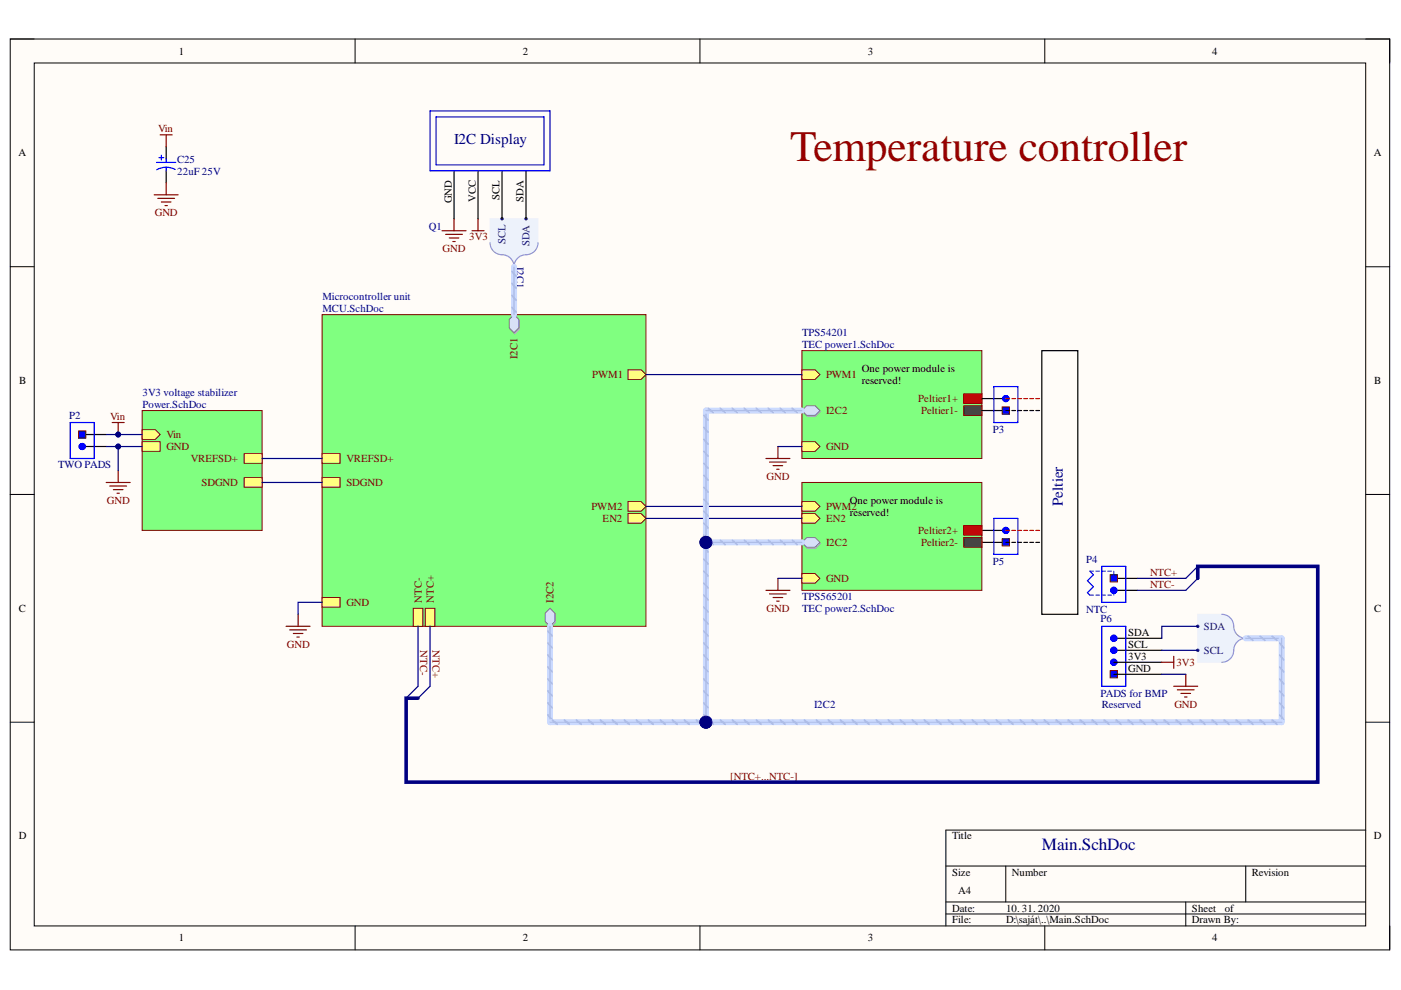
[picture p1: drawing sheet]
<svg xmlns="http://www.w3.org/2000/svg" width="297mm" height="210mm" viewBox="0 0 297 210" stroke-linecap="round" stroke-linejoin="round" font-family="sans-serif">
<path d="M2.2 8.3h292.4v193.1h-292.4z" fill-rule="evenodd" fill="#fffcf8"/>
<path d="M2.2 8.3h292.4v193.1h-292.4z" fill="none" stroke="#000" stroke-width=".21"/>
<path d="M7.3 13.4h282.3v182.9h-282.3z" fill-rule="evenodd" fill="#fffcf8"/>
<g fill="none" stroke="#000" stroke-width=".21">
<path d="M2.2 8.3h5.1M7.3 13.4h282.3v182.9h-282.3zM75.3 8.3v5M148.4 8.3v5M221.5 8.3v5.1M289.6 8.3h5v5.1M2.2 56.6h5.1M289.6 56.6h5M2.2 104.8h5.1M289.6 104.8h5M2.2 153.1h5.1M289.6 153.1h5"/>
<path d="M289.6 176h-89.1v20.3M75.3 196.3v5.1M148.4 196.3v5.1M200.5 183.6h89.1M200.5 191.2h89.1M200.5 193.8h89.1M213.3 183.6v7.6M221.5 196.3v5.1M251.4 191.2v5.1M264.1 183.6v7.6M294.6 196.3v5.1"/>
</g>
<path d="M30.1 87h25.5v25.5h-25.5z" fill-rule="evenodd" fill="#80ff80"/>
<path d="M30.1 87h25.5v25.5h-25.5z" fill="none" stroke="#800000" stroke-width=".21"/>
<path d="M30.1 91.1h2.8l1.1 1-1.1 1h-2.8z" fill-rule="evenodd" fill="#ffff80"/>
<path d="M30.1 91.1h2.8l1.1 1-1.1 1h-2.8z" fill="none" stroke="#800000" stroke-width=".21"/>
<path d="M51.8 96.2h3.8v2h-3.8z" fill-rule="evenodd" fill="#ffff80"/>
<path d="M51.8 96.2h3.8v2h-3.8z" fill="none" stroke="#800000" stroke-width=".21"/>
<path d="M51.8 101.3h3.8v2h-3.8z" fill-rule="evenodd" fill="#ffff80"/>
<path d="M51.8 101.3h3.8v2h-3.8z" fill="none" stroke="#800000" stroke-width=".21"/>
<path d="M30.1 93.7h3.9v2h-3.9z" fill-rule="evenodd" fill="#ffff80"/>
<path d="M30.1 93.7h3.9v2h-3.9z" fill="none" stroke="#800000" stroke-width=".21"/>
<path d="M68.3 66.7h68.7v66.1h-68.7z" fill-rule="evenodd" fill="#80ff80"/>
<path d="M68.3 66.7h68.7v66.1h-68.7z" fill="none" stroke="#800000" stroke-width=".21"/>
<path d="M109.1 67l1 1v1.8l-1 1-1-1v-1.8z" fill-rule="evenodd" fill="#bac0ca"/>
<path d="M109.1 67l1 1v1.8l-1 1-1-1v-1.8z" fill="none" stroke="#a6acb6" stroke-width=".21"/>
<path d="M109 66.7l1 1v1.8l-1 1-1-1v-1.8z" fill-rule="evenodd" fill="#d5e4ff"/>
<path d="M109 66.7l1 1v1.8l-1 1-1-1v-1.8z" fill="none" stroke="#71809b" stroke-width=".21"/>
<path d="M133.1 78.4h2.8l1.1 1-1.1 1h-2.8z" fill-rule="evenodd" fill="#ffff80"/>
<path d="M133.1 78.4h2.8l1.1 1-1.1 1h-2.8z" fill="none" stroke="#800000" stroke-width=".21"/>
<path d="M90.2 129h2v3.8h-2z" fill-rule="evenodd" fill="#ffff80"/>
<path d="M90.2 129h2v3.8h-2z" fill="none" stroke="#800000" stroke-width=".21"/>
<path d="M87.6 129h2.1v3.8h-2.1z" fill-rule="evenodd" fill="#ffff80"/>
<path d="M87.6 129h2.1v3.8h-2.1z" fill="none" stroke="#800000" stroke-width=".21"/>
<path d="M68.3 101.3h3.8v2h-3.8z" fill-rule="evenodd" fill="#ffff80"/>
<path d="M68.3 101.3h3.8v2h-3.8z" fill="none" stroke="#800000" stroke-width=".21"/>
<path d="M68.3 96.2h3.8v2h-3.8z" fill-rule="evenodd" fill="#ffff80"/>
<path d="M68.3 96.2h3.8v2h-3.8z" fill="none" stroke="#800000" stroke-width=".21"/>
<path d="M68.3 126.7h3.8v2h-3.8z" fill-rule="evenodd" fill="#ffff80"/>
<path d="M68.3 126.7h3.8v2h-3.8z" fill="none" stroke="#800000" stroke-width=".21"/>
<path d="M115.7 130.2l1-1 1.1 1v1.8l-1.1 1-1-1z" fill-rule="evenodd" fill="#bac0ca"/>
<path d="M115.7 130.2l1-1 1.1 1v1.8l-1.1 1-1-1z" fill="none" stroke="#a6acb6" stroke-width=".21"/>
<path d="M115.6 130l1-1 1 1v1.8l-1 1-1-1z" fill-rule="evenodd" fill="#d5e4ff"/>
<path d="M115.6 130l1-1 1 1v1.8l-1 1-1-1z" fill="none" stroke="#71809b" stroke-width=".21"/>
<path d="M133.1 106.4h2.8l1.1 1-1.1 1h-2.8z" fill-rule="evenodd" fill="#ffff80"/>
<path d="M133.1 106.4h2.8l1.1 1-1.1 1h-2.8z" fill="none" stroke="#800000" stroke-width=".21"/>
<path d="M133.1 108.9h2.8l1.1 1-1.1 1h-2.8z" fill-rule="evenodd" fill="#ffff80"/>
<path d="M133.1 108.9h2.8l1.1 1-1.1 1h-2.8z" fill="none" stroke="#800000" stroke-width=".21"/>
<path d="M170 74.3h38.2v22.9h-38.2z" fill-rule="evenodd" fill="#80ff80"/>
<path d="M170 74.3h38.2v22.9h-38.2z" fill="none" stroke="#800000" stroke-width=".21"/>
<path d="M170 78.4h2.8l1 1-1 1h-2.8z" fill-rule="evenodd" fill="#ffff80"/>
<path d="M170 78.4h2.8l1 1-1 1h-2.8z" fill="none" stroke="#800000" stroke-width=".21"/>
<path d="M204.4 83.5h3.8v2h-3.8z" fill-rule="evenodd" fill="#f00"/>
<path d="M204.4 83.5h3.8v2h-3.8z" fill="none" stroke="#800000" stroke-width=".21"/>
<path d="M204.4 86h3.8v2.1h-3.8z" fill-rule="evenodd" fill="#434343"/>
<path d="M204.4 86h3.8v2.1h-3.8z" fill="none" stroke="#800000" stroke-width=".21"/>
<path d="M170 93.7h2.8l1 1-1 1h-2.8z" fill-rule="evenodd" fill="#ffff80"/>
<path d="M170 93.7h2.8l1 1-1 1h-2.8z" fill="none" stroke="#800000" stroke-width=".21"/>
<path d="M170.1 87.3l1.1-1h1.7l1.1 1-1.1 1h-1.7z" fill-rule="evenodd" fill="#bac0ca"/>
<path d="M170.1 87.3l1.1-1h1.7l1.1 1-1.1 1h-1.7z" fill="none" stroke="#a6acb6" stroke-width=".21"/>
<path d="M170 87l1-1h1.8l1 1-1 1.1h-1.8z" fill-rule="evenodd" fill="#d5e4ff"/>
<path d="M170 87l1-1h1.8l1 1-1 1.1h-1.8z" fill="none" stroke="#71809b" stroke-width=".21"/>
<path d="M220.9 74.3h7.6v55.9h-7.6zM208.2 112.5h5.1M208.2 115h5.1" fill="none" stroke="#000" stroke-width=".25"/>
<path d="M210.7 109.9h5.1v7.6h-5.1z" fill="none" stroke="#00f" stroke-width=".25"/>
<circle cx="213.3" cy="112.5" r=".38" fill="none" stroke="#00f" stroke-width=".76"/>
<path d="M212.5 114.2h1.5v1.6h-1.5z" fill-rule="evenodd" fill="#00f"/>
<path d="M212.5 114.2h1.5v1.6h-1.5z" fill="none" stroke="#800000" stroke-width=".21"/>
<path d="M208.2 84.5h5.1M208.2 87h5.1" fill="none" stroke="#000" stroke-width=".25"/>
<path d="M210.7 82h5.1v7.6h-5.1z" fill="none" stroke="#00f" stroke-width=".25"/>
<circle cx="213.3" cy="84.5" r=".38" fill="none" stroke="#00f" stroke-width=".76"/>
<path d="M212.5 86.3h1.5v1.5h-1.5z" fill-rule="evenodd" fill="#00f"/>
<path d="M212.5 86.3h1.5v1.5h-1.5z" fill="none" stroke="#800000" stroke-width=".21"/>
<path d="M213.3 84.5h.8M214.5 84.5h.8M215.8 84.5h.8M217.1 84.5h.8M218.3 84.5h.8M219.6 84.5h.8M213.3 112.5h.8M214.5 112.5h.8M215.8 112.5h.8M217.1 112.5h.8M218.3 112.5h.8M219.6 112.5h.8" fill="none" stroke="#f00" stroke-width=".25"/>
<g fill="none" stroke="#000" stroke-width=".25">
<path d="M213.3 87h.8M214.5 87h.8M215.8 87h.8M217.1 87h.8M218.3 87h.8M219.6 87h.8M213.3 115h.8M214.5 115h.8M215.8 115h.8M217.1 115h.8M218.3 115h.8M219.6 115h.8"/>
<path d="M236.1 125.2h5.1M236.1 122.6h5.1"/>
</g>
<path d="M233.6 120.1h5.1v7.6h-5.1z" fill="none" stroke="#00f" stroke-width=".25"/>
<circle cx="236.1" cy="125.2" r=".38" fill="none" stroke="#00f" stroke-width=".76"/>
<path d="M235.4 121.9h1.5v1.5h-1.5z" fill-rule="evenodd" fill="#00f"/>
<path d="M235.4 121.9h1.5v1.5h-1.5z" fill="none" stroke="#800000" stroke-width=".21"/>
<path d="M231.1 121.1l.7 .8-1.2 1.2 1.2 1.3-1.2 1.3 .5 .5" fill="none" stroke="#00f" stroke-width=".25"/>
<path d="M231.1 126.2h.8M231.1 121.1h.8M232.3 126.2h.8M232.3 121.1h.8M233.6 126.2h.8M233.6 121.1h.8M234.9 126.2h.8M234.9 121.1h.8M236.1 121.1v1M236.1 125.2v1" fill="none" stroke="#00f" stroke-width=".21"/>
<path d="M103.9 46.4h10.2v5.1a2.63 2.63 0 0 1-3.2 2.5l-1.1 .6-.8 1.3-.9-1.3-1-.6a2.62 2.62 0 0 1-3.2-2.5z" fill-rule="evenodd" fill="#edf2fb"/>
<path d="M103.9 46.4h10.2v5.1a2.63 2.63 0 0 1-3.2 2.5l-1.1 .6-.8 1.3-.9-1.3-1-.6a2.62 2.62 0 0 1-3.2-2.5z" fill="none" stroke="#edf2fb" stroke-width=".21"/>
<path d="M103.9 51.5a2.73 2.73 0 0 0 3.1 2.6 2.54 2.54 0 0 1 2 2.5 2.73 2.73 0 0 1 3.1-2.7 2.55 2.55 0 0 0 2-2.4" fill="none" stroke="#8f9ec9" stroke-width=".25"/>
<circle cx="106.4" cy="46.4" r=".25" fill="#003a70"/>
<circle cx="106.4" cy="46.4" r=".25" fill="none" stroke="#003a70" stroke-width=".21"/>
<circle cx="111.5" cy="46.4" r=".25" fill="#003a70"/>
<circle cx="111.5" cy="46.4" r=".25" fill="none" stroke="#003a70" stroke-width=".21"/>
<path d="M236.1 135.3h10.2M236.1 137.9h10.2" fill="none" stroke="#000" stroke-width=".25"/>
<path d="M233.6 132.8h5.1v12.7h-5.1z" fill="none" stroke="#00f" stroke-width=".25"/>
<circle cx="236.1" cy="140.4" r=".38" fill="none" stroke="#00f" stroke-width=".76"/>
<path d="M235.4 142.2h1.5v1.5h-1.5z" fill-rule="evenodd" fill="#00f"/>
<path d="M235.4 142.2h1.5v1.5h-1.5z" fill="none" stroke="#800000" stroke-width=".21"/>
<path d="M236.1 140.4h10.2M236.1 143h10.2" fill="none" stroke="#000" stroke-width=".25"/>
<g fill="none" stroke="#00f" stroke-width=".76">
<circle cx="236.1" cy="137.9" r=".38"/>
<circle cx="236.1" cy="135.3" r=".38"/>
</g>
<path d="M253.9 130.2h5.1a2.62 2.62 0 0 1 2.6 3.2l.6 1.1 1.3 .8-1.3 .9-.6 1a2.62 2.62 0 0 1-2.6 3.2h-5.1z" fill-rule="evenodd" fill="#edf2fb"/>
<path d="M253.9 130.2h5.1a2.62 2.62 0 0 1 2.6 3.2l.6 1.1 1.3 .8-1.3 .9-.6 1a2.62 2.62 0 0 1-2.6 3.2h-5.1z" fill="none" stroke="#edf2fb" stroke-width=".21"/>
<path d="M259 130.2a2.73 2.73 0 0 1 2.6 3.2 2.55 2.55 0 0 0 2.5 1.9 2.73 2.73 0 0 0-2.6 3.2 2.54 2.54 0 0 1-2.5 1.9" fill="none" stroke="#8f9ec9" stroke-width=".25"/>
<circle cx="253.9" cy="132.8" r=".25" fill="#003a70"/>
<circle cx="253.9" cy="132.8" r=".25" fill="none" stroke="#003a70" stroke-width=".21"/>
<circle cx="253.9" cy="137.9" r=".25" fill="#003a70"/>
<circle cx="253.9" cy="137.9" r=".25" fill="none" stroke="#003a70" stroke-width=".21"/>
<path d="M248.9 139.1v2.6M246.3 140.4h2.6M248.9 145.5h5M249.6 146.3h3.6M250.4 147h2M251.1 147.8h.6M251.4 143v2.5" fill="none" stroke="#800000" stroke-width=".25"/>
<path d="M17.4 94.7h5.1M17.4 92.1h5.1" fill="none" stroke="#000" stroke-width=".25"/>
<path d="M14.9 89.6h5.1v7.6h-5.1z" fill="none" stroke="#00f" stroke-width=".25"/>
<circle cx="17.4" cy="94.7" r=".38" fill="none" stroke="#00f" stroke-width=".76"/>
<path d="M16.7 91.4h1.5v1.5h-1.5z" fill-rule="evenodd" fill="#00f"/>
<path d="M16.7 91.4h1.5v1.5h-1.5z" fill="none" stroke="#800000" stroke-width=".21"/>
<path d="M170 102.3h38.2v22.9h-38.2z" fill-rule="evenodd" fill="#80ff80"/>
<path d="M170 102.3h38.2v22.9h-38.2z" fill="none" stroke="#800000" stroke-width=".21"/>
<path d="M170 106.4h2.8l1 1-1 1h-2.8z" fill-rule="evenodd" fill="#ffff80"/>
<path d="M170 106.4h2.8l1 1-1 1h-2.8z" fill="none" stroke="#800000" stroke-width=".21"/>
<path d="M170 108.9h2.8l1 1-1 1h-2.8z" fill-rule="evenodd" fill="#ffff80"/>
<path d="M170 108.9h2.8l1 1-1 1h-2.8z" fill="none" stroke="#800000" stroke-width=".21"/>
<path d="M204.4 111.4h3.8v2.1h-3.8z" fill-rule="evenodd" fill="#f00"/>
<path d="M204.4 111.4h3.8v2.1h-3.8z" fill="none" stroke="#800000" stroke-width=".21"/>
<path d="M204.4 114h3.8v2h-3.8z" fill-rule="evenodd" fill="#434343"/>
<path d="M204.4 114h3.8v2h-3.8z" fill="none" stroke="#800000" stroke-width=".21"/>
<path d="M170 121.6h2.8l1 1-1 1h-2.8z" fill-rule="evenodd" fill="#ffff80"/>
<path d="M170 121.6h2.8l1 1-1 1h-2.8z" fill="none" stroke="#800000" stroke-width=".21"/>
<path d="M170.1 115.3l1.1-1.1h1.7l1.1 1.1-1.1 1h-1.7z" fill-rule="evenodd" fill="#bac0ca"/>
<path d="M170.1 115.3l1.1-1.1h1.7l1.1 1.1-1.1 1h-1.7z" fill="none" stroke="#a6acb6" stroke-width=".21"/>
<path d="M170 115l1-1h1.8l1 1-1 1h-1.8z" fill-rule="evenodd" fill="#d5e4ff"/>
<path d="M170 115l1-1h1.8l1 1-1 1h-1.8z" fill="none" stroke="#71809b" stroke-width=".21"/>
<g fill="none" stroke="#800000" stroke-width=".25">
<path d="M34 28.6h2.5M35.2 28.6v2.5M35.2 38.8v2.5M32.7 41.3h5.1M33.5 42.1h3.5M34.2 42.8h2M35 43.6h.5M93.7 48.9h5.1M94.5 49.7h3.5M95.3 50.4h2M96 51.2h.5M96.3 46.4v2.5"/>
<path d="M100.1 48.9h2.5M101.4 46.4v2.5M23.8 89.6h2.5M25.1 89.6v2.5M162.4 97.2h5.1M163.2 98h3.5M163.9 98.7h2.1M164.7 99.5h.5M164.9 94.7v2.5M60.7 132.8h5M61.4 133.6h3.6M62.2 134.3h2"/>
<path d="M63 135.1h.5M63.2 130.2v2.6M162.4 125.2h5.1M163.2 125.9h3.5M163.9 126.7h2.1M164.7 127.5h.5M164.9 122.6v2.6"/>
</g>
<path d="M253.9 120.1l-2.5 2.5M253.9 122.6l-2.5 2.6M88.6 145.5l-2.5 2.5M91.2 145.5l-2.6 2.5" fill="none" stroke="#000080" stroke-width=".25"/>
<path d="M35.2 31.1v2.6M35.2 36.2v2.6M96.3 36.2v10.2M101.4 36.2v10.2M106.4 36.2v10.2M111.5 36.2v10.2" fill="none" stroke="#000" stroke-width=".25"/>
<path d="M33.2 34.4h4.1M33.7 33.4h1M34.2 32.9v1M35.2 35.5h.8l1.1 .4M35.2 35.5h-.8l-1.2 .5M35.2 33.7v.7M35.2 35.5v.7M91.2 23.5h25.4v12.7h-25.4zM92.5 24.8h22.8v10.2h-22.8z" fill="none" stroke="#00f" stroke-width=".25"/>
<circle cx="25.1" cy="92.1" r=".51" fill="#000080"/>
<circle cx="25.1" cy="92.1" r=".51" fill="none" stroke="#000080" stroke-width=".21"/>
<path d="M25.1 99.8v2.5M22.5 102.3h5.1M23.3 103.1h3.5M24 103.8h2.1M24.8 104.6h.5" fill="none" stroke="#800000" stroke-width=".25"/>
<path d="M22.5 94.7h2.6" fill="none" stroke="#000080" stroke-width=".25"/>
<circle cx="25.1" cy="94.7" r=".51" fill="#000080"/>
<circle cx="25.1" cy="94.7" r=".51" fill="none" stroke="#000080" stroke-width=".21"/>
<path d="M22.5 92.1h7.6" fill="none" stroke="#000080" stroke-width=".25"/>
<circle cx="25.1" cy="92.1" r=".51" fill="#000080"/>
<circle cx="25.1" cy="92.1" r=".51" fill="none" stroke="#000080" stroke-width=".21"/>
<path d="M30.1 94.7h-5v5.1" fill="none" stroke="#000080" stroke-width=".25"/>
<circle cx="25.1" cy="94.7" r=".51" fill="#000080"/>
<circle cx="25.1" cy="94.7" r=".51" fill="none" stroke="#000080" stroke-width=".21"/>
<g fill="none" stroke="#000080" stroke-width=".25">
<path d="M137 79.4h33M55.6 97.2h12.7M164.9 94.7h5.1M55.6 102.3h12.7M137 109.9h33M137 107.4h33M68.3 127.7h-5.1v2.5M88.6 132.8v12.7M91.2 132.8v12.7M164.9 122.6h5.1M241.2 125.2h10.2M241.2 122.6h10.2"/>
<path d="M246.3 137.9h7.6M253.9 132.8h-7.6v2.5M246.3 143h5.1"/>
</g>
<path d="M253.9 122.6v-2.5h25.5v45.7h-193.3v-17.8h2.5" fill="none" stroke="#000080" stroke-width=".76"/>
<path d="M109 56.6v10.1M116.6 132.8v20.3h33.1" fill="none" stroke="#cbdaff" stroke-width="1.3"/>
<g fill="none" stroke="#adbce7" stroke-width=".38">
<path d="M108.5 57.6l.9 1M108.5 65.2l.9 1M108.5 62.6l.9 1.1M108.5 60.1l.9 1M116.2 138.9l.9 1M116.2 136.3l.9 1.1M116.2 133.8l.9 1M116.2 151.6l.9 1M116.2 149.1l.9 1M116.2 146.5l.9 1M116.2 144l.9 1M116.2 141.4l.9 1"/>
<path d="M117.1 152.7l1 .9M119.7 152.7l1 .9M122.2 152.7l1 .9M124.8 152.7l1 .9M127.3 152.7l1 .9M129.8 152.7l1.1 .9M132.4 152.7l1 .9M134.9 152.7l1 .9M137.5 152.7l1 .9M140 152.7l1 .9M142.6 152.7l1 .9M145.1 152.7l1 .9"/>
<path d="M147.6 152.7l1.1 .9"/>
</g>
<path d="M109 56.6v10.1M116.6 132.8v20.3h33.1" fill="none" stroke="#adbce7" stroke-width=".25"/>
<circle cx="149.7" cy="153.1" r="1.27" fill="#000080"/>
<circle cx="149.7" cy="153.1" r="1.27" fill="none" stroke="#000080" stroke-width=".21"/>
<path d="M170 87h-20.3v66.1h122v-17.8h-7.6" fill="none" stroke="#cbdaff" stroke-width="1.3"/>
<g fill="none" stroke="#adbce7" stroke-width=".38">
<path d="M149.2 98.2l.9 1M149.2 95.7l.9 1M149.2 93.1l.9 1.1M149.2 90.6l.9 1M149.2 88.1l.9 1M150.2 86.6l1 .9M152.7 86.6l1 .9M155.3 86.6l1 .9M157.8 86.6l1 .9M160.4 86.6l1 .9M162.9 86.6l1 .9M165.4 86.6l1.1 .9"/>
<path d="M168 86.6l1 .9M149.2 118.6l.9 1M149.2 116l.9 1M149.2 113.5l.9 1M149.2 110.9l.9 1M149.2 108.4l.9 1M149.2 105.9l.9 1M149.2 103.3l.9 1M149.2 100.8l.9 1M149.2 138.9l.9 1M149.2 136.3l.9 1.1M149.2 133.8l.9 1"/>
<path d="M149.2 131.3l.9 1M149.2 128.7l.9 1M149.2 126.2l.9 1M149.2 123.6l.9 1.1M149.2 121.1l.9 1M264.6 134.9l1 .9M267.2 134.9l1 .9M269.7 134.9l1 .9M271.3 138.9l.9 1M271.3 136.3l.9 1.1M149.2 151.6l.9 1M149.2 149.1l.9 1"/>
<path d="M149.2 146.5l.9 1M149.2 144l.9 1M149.2 141.4l.9 1M150.2 152.7l1 .9M152.7 152.7l1 .9M155.3 152.7l1 .9M157.8 152.7l1 .9M160.4 152.7l1 .9M162.9 152.7l1 .9M165.4 152.7l1.1 .9M168 152.7l1 .9M170.5 152.7l1 .9"/>
<path d="M173.1 152.7l1 .9M175.6 152.7l1 .9M178.2 152.7l1 .9M180.7 152.7l1 .9M183.2 152.7l1.1 .9M185.8 152.7l1 .9M188.3 152.7l1 .9M190.9 152.7l1 .9M193.4 152.7l1 .9M196 152.7l1 .9M198.5 152.7l1 .9M201 152.7l1.1 .9"/>
<path d="M203.6 152.7l1 .9M206.1 152.7l1 .9M208.7 152.7l1 .9M211.2 152.7l1 .9M213.8 152.7l1 .9M216.3 152.7l1 .9M218.8 152.7l1.1 .9M221.4 152.7l1 .9M223.9 152.7l1.1 .9M226.5 152.7l1 .9M229 152.7l1 .9M231.6 152.7l1 .9"/>
<path d="M234.1 152.7l1 .9M236.7 152.7l1 .9M239.2 152.7l1 .9M241.7 152.7l1.1 .9M244.3 152.7l1 .9M246.8 152.7l1 .9M249.4 152.7l1 .9M251.9 152.7l1 .9M254.5 152.7l1 .9M257 152.7l1 .9M259.5 152.7l1.1 .9M262.1 152.7l1 .9"/>
<path d="M264.6 152.7l1 .9M267.2 152.7l1 .9M269.7 152.7l1 .9M271.3 151.6l.9 1M271.3 149.1l.9 1M271.3 146.5l.9 1M271.3 144l.9 1M271.3 141.4l.9 1"/>
</g>
<path d="M170 87h-20.3v66.1h122v-17.8h-7.6" fill="none" stroke="#adbce7" stroke-width=".25"/>
<circle cx="149.7" cy="153.1" r="1.27" fill="#000080"/>
<circle cx="149.7" cy="153.1" r="1.27" fill="none" stroke="#000080" stroke-width=".21"/>
<circle cx="149.7" cy="115" r="1.27" fill="#000080"/>
<circle cx="149.7" cy="115" r="1.27" fill="none" stroke="#000080" stroke-width=".21"/>
<path d="M149.7 115h20.3" fill="none" stroke="#cbdaff" stroke-width="1.3"/>
<path d="M150.2 114.6l1 .8M152.7 114.6l1 .8M155.3 114.6l1 .8M157.8 114.6l1 .8M160.4 114.6l1 .8M162.9 114.6l1 .8M165.4 114.6l1.1 .8M168 114.6l1 .8" fill="none" stroke="#adbce7" stroke-width=".38"/>
<path d="M149.7 115h20.3" fill="none" stroke="#adbce7" stroke-width=".25"/>
<circle cx="149.7" cy="115" r="1.27" fill="#000080"/>
<circle cx="149.7" cy="115" r="1.27" fill="none" stroke="#000080" stroke-width=".21"/>
<text font-size="9.2" fill="#980000" x="167.5" y="34.2">Temperature controller</text>
<text font-size="3.6" fill="#000080" x="220.9" y="180.2">Main.SchDoc</text>
<g font-size="3.2" fill="#000080">
<text x="96.3" y="30.4">I2C Display</text>
<text x="225.3" y="107.4" transform="rotate(-90 225.3 107.4)">Peltier</text>
</g>
<g font-size="2.3">
<text x="37.9" y="11.6">1</text>
<text x="110.8" y="11.6">2</text>
<text x="184" y="11.6">3</text>
<text x="257" y="11.6">4</text>
<text x="3.9" y="33.1">A</text>
<text x="291.3" y="33.1">A</text>
<text x="95.8" y="43.1" transform="rotate(-90 95.8 43.1)">GND</text>
<text x="100.9" y="42.9" transform="rotate(-90 100.9 42.9)">VCC</text>
<text x="105.9" y="42.4" transform="rotate(-90 105.9 42.4)">SCL</text>
<text x="111" y="42.8" transform="rotate(-90 111 42.8)">SDA</text>
<text x="4.1" y="81.4">B</text>
<text x="182.8" y="78.9">One power module is</text>
<text x="182.8" y="81.4">reserved!</text>
<text x="291.4" y="81.4">B</text>
<text x="180.2" y="106.9">One power module is</text>
<text x="180.2" y="109.4">reserved!</text>
<text x="4" y="129.7">C</text>
<text x="291.4" y="129.7">C</text>
<text x="239.2" y="134.8">SDA</text>
<text x="239.2" y="137.4">SCL</text>
<text x="239.2" y="139.9">3V3</text>
<text x="239.2" y="142.5">GND</text>
<text x="4" y="178">D</text>
<text x="201.9" y="178">Title</text>
<text x="291.3" y="178">D</text>
<text x="201.9" y="185.7">Size</text>
<text x="214.6" y="185.7">Number</text>
<text x="265.4" y="185.7">Revision</text>
<text x="203.1" y="189.5">A4</text>
<text x="201.9" y="193.3">Date:</text>
<text x="201.9" y="195.8">File:</text>
<text x="213.3" y="193.3">10. 31. 2020</text>
<text x="213.3" y="195.8">D:\saját\..\Main.SchDoc</text>
<text x="252.7" y="193.3">Sheet</text>
<text x="252.7" y="195.8">Drawn By:</text>
<text x="259.7" y="193.3">of</text>
<text x="37.9" y="199.6">1</text>
<text x="110.8" y="199.6">2</text>
<text x="184" y="199.6">3</text>
<text x="257" y="199.6">4</text>
</g>
<g font-size="2.3" fill="#800000">
<text x="33.5" y="28.1">Vin</text>
<text x="32.8" y="45.8">GND</text>
<text x="93.8" y="53.5">GND</text>
<text x="99.5" y="51">3V3</text>
<text x="109.7" y="76.1" transform="rotate(-90 109.7 76.1)">I2C1</text>
<text x="125.6" y="80.1">PWM1</text>
<text x="175.1" y="80.1">PWM1</text>
<text x="23.4" y="89">Vin</text>
<text x="175.1" y="87.8">I2C2</text>
<text x="194.7" y="85.2">Peltier1+</text>
<text x="195.3" y="87.8">Peltier1-</text>
<text x="35.3" y="92.9">Vin</text>
<text x="35.3" y="95.4">GND</text>
<text x="175.1" y="95.4">GND</text>
<text x="40.4" y="98">VREFSD+</text>
<text x="73.4" y="98">VREFSD+</text>
<text x="162.5" y="101.8">GND</text>
<text x="22.7" y="106.9">GND</text>
<text x="42.7" y="103.1">SDGND</text>
<text x="73.4" y="103.1">SDGND</text>
<text x="125.4" y="108.1">PWM2</text>
<text x="127.8" y="110.7">EN2</text>
<text x="175.1" y="108.1">PWM2</text>
<text x="175.1" y="110.7">EN2</text>
<text x="194.7" y="113.2">Peltier2+</text>
<text x="175.1" y="115.7">I2C2</text>
<text x="195.3" y="115.7">Peltier2-</text>
<text x="175.1" y="123.3">GND</text>
<text x="243.8" y="124.6">NTC-</text>
<text x="243.8" y="122.1">NTC+</text>
<text x="73.4" y="128.4">GND</text>
<text x="89.4" y="127.7" transform="rotate(-90 89.4 127.7)">NTC-</text>
<text x="92" y="127.7" transform="rotate(-90 92 127.7)">NTC+</text>
<text x="117.3" y="127.7" transform="rotate(-90 117.3 127.7)">I2C2</text>
<text x="162.5" y="129.7">GND</text>
<text x="60.8" y="137.4">GND</text>
<text x="89.1" y="137.9" transform="rotate(90 89.1 137.9)">NTC-</text>
<text x="91.7" y="137.9" transform="rotate(90 91.7 137.9)">NTC+</text>
<text x="249.4" y="141.2">3V3</text>
<text x="249" y="150.1">GND</text>
<text x="154.8" y="165.3">[NTC+...NTC-]</text>
</g>
<g font-size="2.3" fill="#000080">
<text x="37.6" y="34.7">C25</text>
<text x="37.6" y="37.2">22uF 25V</text>
<text x="91" y="48.9">Q1</text>
<text x="109.5" y="56.6" transform="rotate(90 109.5 56.6)">I2C1</text>
<text x="68.4" y="63.7">Microcontroller unit</text>
<text x="68.4" y="66.2">MCU.SchDoc</text>
<text x="170.1" y="71.3">TPS54201</text>
<text x="170.1" y="73.8">TEC power1.SchDoc</text>
<text x="30.2" y="83.9">3V3 voltage stabilizer</text>
<text x="14.6" y="88.8">P2</text>
<text x="30.2" y="86.5">Power.SchDoc</text>
<text x="210.5" y="91.8">P3</text>
<text x="12.4" y="99.3">TWO PADS</text>
<text x="210.5" y="119.8">P5</text>
<text x="230.3" y="119.3">P4</text>
<text x="170.1" y="127.2">TPS565201</text>
<text x="170.1" y="129.7">TEC power2.SchDoc</text>
<text x="230.3" y="129.9">NTC</text>
<text x="233.3" y="132">P6</text>
<text x="233.3" y="147.8">PADS for BMP</text>
<text x="172.6" y="150.1">I2C2</text>
<text x="233.6" y="150.1">Reserved</text>
</g>
<g font-size="2.3" fill="#003a70">
<text x="107.2" y="51.8" transform="rotate(-90 107.2 51.8)">SCL</text>
<text x="112.3" y="52.2" transform="rotate(-90 112.3 52.2)">SDA</text>
<text x="255.3" y="133.5">SDA</text>
<text x="255.3" y="138.7">SCL</text>
</g>
</svg>
